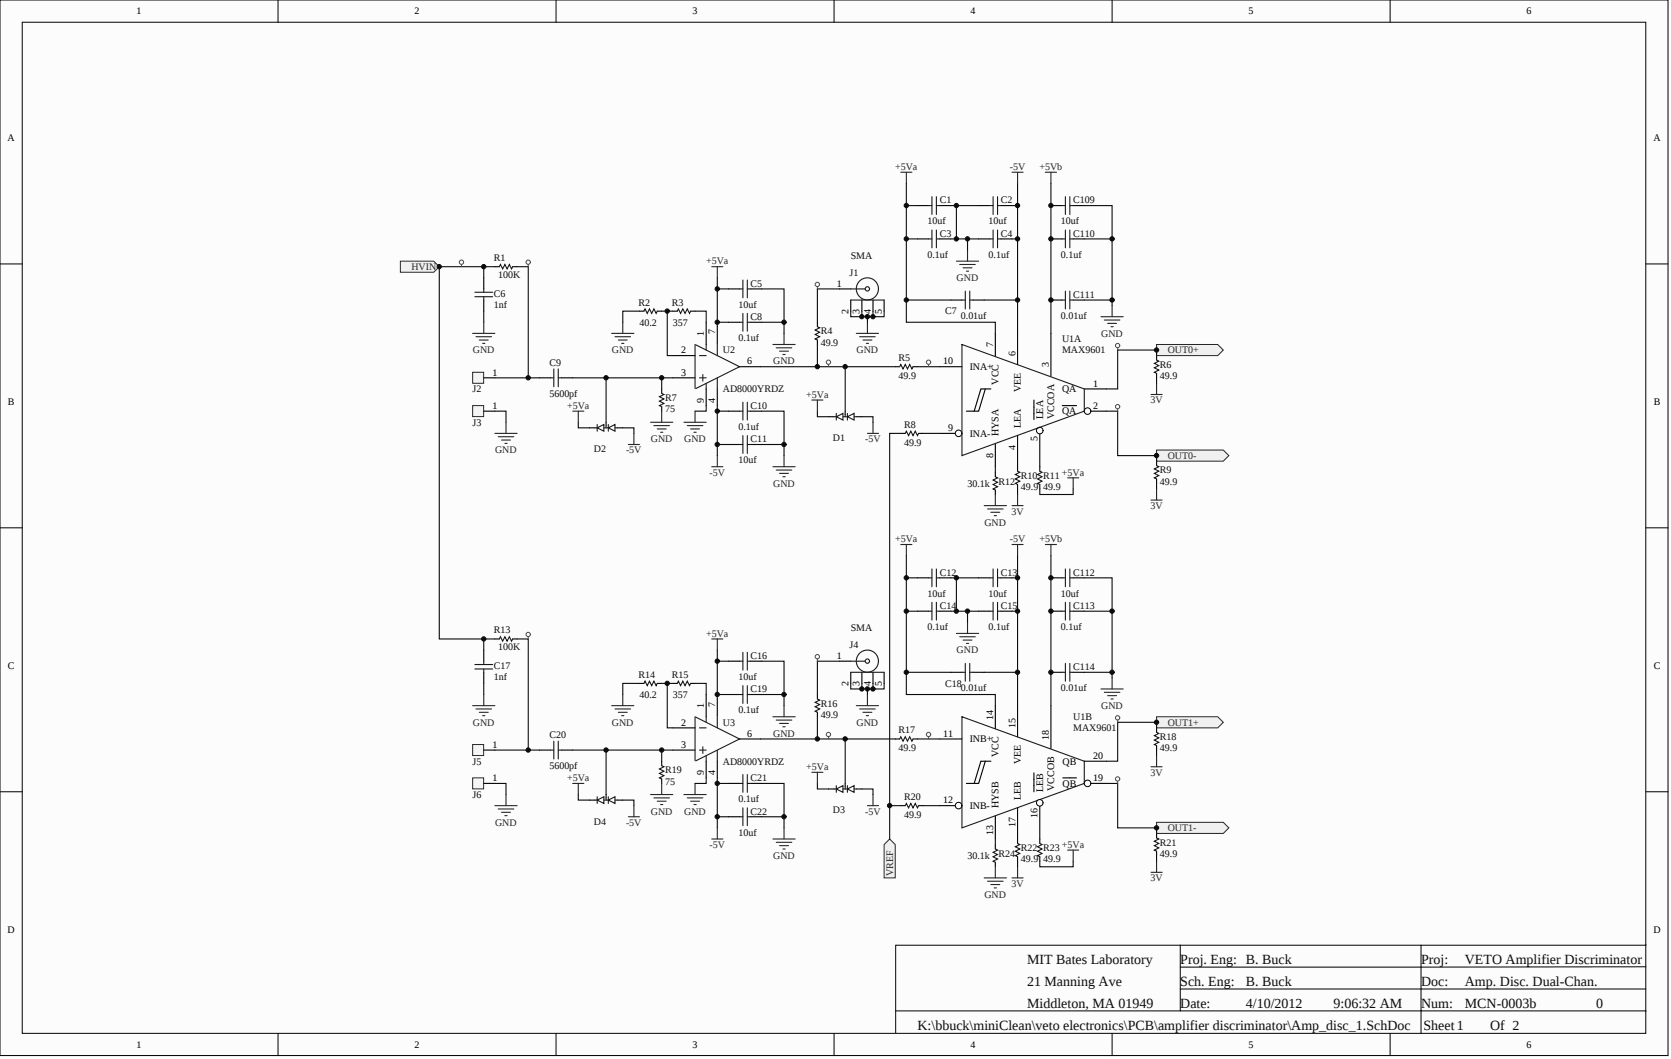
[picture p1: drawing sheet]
<svg xmlns="http://www.w3.org/2000/svg" width="636mm" height="403mm" viewBox="0 0 636 403" stroke-linecap="round" stroke-linejoin="round" font-family="sans-serif">
<g fill="#fcfcfc" stroke="#000" stroke-width=".38">
<path d="M0 0h634.6v401.6h-634.6z"/>
<path d="M8.5 8.5h617.6v384.6h-617.6z"/>
</g>
<g fill="none" stroke="#000" stroke-width=".38">
<path d="M105.8 0v8.5M211.5 0v8.5M317.3 0v8.5M423.1 0v8.5M528.8 0v8.5M0 100.4h8.5M626.2 100.4h8.4M0 200.8h8.5M626.2 200.8h8.4M0 301.2h8.5M626.2 301.2h8.4M449 359.6h-108.3v33.3"/>
<path d="M540.6 359.6h-91.6v25h91.6v8.6M626.2 359.3v.3h-85.6v25l85.6 .1M449 376.2h177.2M626.2 367.8l-177.2 .1M105.8 393.2v8.4M211.5 393.2v8.4M317.3 393.2v8.4M340.7 384.6h108.3M423.1 393.2v8.4M528.8 393.2v8.4"/>
</g>
<g fill="none" stroke="#000" stroke-width=".42">
<path d="M188.3 101.5h1.7M195 101.5h1.7M243.3 118.4h1.7M250 118.4h1.7M256 118.4h1.7M262.7 118.4h1.7M256 135.3h8.4M268.7 122.6v8.5M272.9 124.3v6.3M277.1 122.6h4.2M280.9 139.5h8.5M285.6 122.6h4.2"/>
<path d="M311 122.6v1.7M311 129.4v1.7M205.2 143.7h4.2M213.7 143.7h4.2M251.7 148v1.7M251.7 154.7v1.7M256 143.7h8.4M268.7 148v6.3M272.9 148v6.3"/>
</g>
<g fill="none" stroke="#1c1c1c" stroke-width=".42">
<path d="M190 101.5l.4-.9 .8 1.7 .9-1.7 .8 1.7 .9-1.7 .8 1.7 .4-.8M245 118.4l.4-.9 .8 1.7 .9-1.7 .8 1.7 .9-1.7 .8 1.7 .4-.8M257.7 118.4l.4-.9 .8 1.7 .9-1.7 .8 1.7 .9-1.7 .8 1.7 .4-.8M282.6 119.2v6.8M284.3 119.2v6.8M264.4 131.1v16.6M264.7 131.2l16.6 8.3-16.6 8.3M266.1 135.3h2.6M268.7 131.1v2.1M272.9 130.6v4.7M281.3 122.6h1.3M284.3 122.6h1.3"/>
<path d="M311 124.3l.8 .4-1.7 .9 1.7 .8-1.7 .8 1.7 .9-1.7 .8 .9 .5M209.4 143.7h1.3M210.7 140.4v6.7M212.4 143.7h1.3M212.4 140.4v6.7M251.7 149.7l.9 .4-1.7 .8 1.7 .9-1.7 .8 1.7 .9-1.7 .8 .8 .4M266.1 143.7h2.6M267.4 142.5v2.5M268.7 145.9v2.1M272.9 143.8v4.2"/>
</g>
<g fill="none" stroke="#262626" stroke-width=".42">
<path d="M270.8 101.5h4.2M272.9 101.5v4.2M232.7 126.8h8.5M234 128.1h5.9M235.2 129.4h3.4M236.5 130.6h.8M236.9 122.6v4.2M294 131.1h8.5M295.3 132.3h5.9M296.6 133.6h3.4M297.8 134.9h.9M298.3 126.8v4.3"/>
<path d="M325.8 126.8h8.4M327 128.1h6M328.3 129.4h3.4M329.6 130.6h.8M330 122.6v4.2M217.9 156.4h4.2M220 156.4v4.2M251.7 156.4v4.2M239 169.1h4.3M241.2 164.9v4.2M247.5 160.6h8.5M248.8 161.9h5.9"/>
<path d="M250 163.2h3.4M251.3 164.5h.9M270.8 177.6h4.2M272.9 173.3v4.3M294 177.6h8.5M295.3 178.8h5.9M298.3 173.3v4.3M296.6 180.1h3.4M297.8 181.4h.9"/>
</g>
<g fill="none" stroke="#0e0e0e" stroke-width=".42">
<path d="M196.7 101.5h4.3v42.2M264.4 118.4h4.3v4.2M272.9 105.7v18.6M272.9 109.9h4.2M289.8 109.9h8.5v16.9M323.7 118.4v2.1h12.6v-2.1M327.9 118.4v2.1M332.1 118.4v2.1M272.9 122.6h4.2M289.4 139.5h51.2M289.8 122.6h8.5M330 120.5v2.1"/>
<path d="M188.3 156.4h4.2v4.2M188.3 143.7h16.9M217.9 143.7h38.1M272.9 154.3v19M272.9 156.4h4.2M289.8 156.4h8.5v16.9M220 160.6v2.2h4.2M236.9 162.8h4.3v2.1M272.9 169.1h4.2M289.8 169.1h8.5"/>
</g>
<path d="M179.8 141.6h4.2v4.2h-4.2z" fill="#f5f5f5" stroke="#262626" stroke-width=".38"/>
<path d="M184 143.7h4.3" fill="none" stroke="#000" stroke-width=".42"/>
<path d="M179.8 154.3h4.2v4.2h-4.2z" fill="#f5f5f5" stroke="#262626" stroke-width=".38"/>
<path d="M357.5 139.5h8.5M184 156.4h4.3M277.1 156.4h4.2M285.6 156.4h4.2M357.5 164.9h8.5" fill="none" stroke="#000" stroke-width=".42"/>
<path d="M264.4 156.4v4.2M188.3 164.9h8.4M189.5 166.1h6M190.8 167.4h3.4M192.1 168.7h.8M192.5 160.6v4.3M260.2 160.6h8.5M261.5 161.9h5.9M262.7 163.2h3.4M264 164.5h.8" fill="none" stroke="#262626" stroke-width=".42"/>
<path d="M281.3 156.4h1.3M282.6 153v6.8M284.3 153v6.8M284.3 156.4h1.3" fill="none" stroke="#1c1c1c" stroke-width=".42"/>
<path d="M319.4 109.9h-8.4v12.7M311 131.1v8.4M230.6 143.7v16.9M251.7 143.7v4.3" fill="none" stroke="#0e0e0e" stroke-width=".42"/>
<circle cx="364.7" cy="164.9" r="1.25" fill="#fcfcfc" stroke="#000" stroke-width=".38"/>
<path d="M378.7 168.9v8.7M387.1 165.7v11.9M395.6 162.5v15.1" fill="none" stroke="#000" stroke-width=".42"/>
<circle cx="395.6" cy="163.8" r="1.25" fill="#fcfcfc" stroke="#000" stroke-width=".38"/>
<path d="M393.3 152.2v7.4M412.5 156.4h8.5" fill="none" stroke="#000" stroke-width=".42"/>
<circle cx="413.7" cy="156.4" r="1.25" fill="#fcfcfc" stroke="#000" stroke-width=".38"/>
<path d="M378.7 126.8v8.7M387.1 126.8v11.9M399.8 126.8v16.3M374.8 148l-2.5 8.4h-1.7M377 148h-3.8l-2.6 8.4h-2.9M404.1 154.3h5.4M412.5 148h8.5M357.5 281.1h8.5M357.5 306.5h8.5" fill="none" stroke="#000" stroke-width=".42"/>
<path d="M366 131.1l46.5 16.9v8.4l-46.5 16.9zM366 272.7l46.5 16.9v8.4l-46.5 16.9z" fill="none" stroke="#1c1c1c" stroke-width=".42"/>
<circle cx="364.7" cy="306.5" r="1.25" fill="#fcfcfc" stroke="#000" stroke-width=".38"/>
<path d="M378.7 310.5v8.7M387.1 307.3v11.9M395.6 304.2v15" fill="none" stroke="#000" stroke-width=".42"/>
<circle cx="395.6" cy="305.4" r="1.25" fill="#fcfcfc" stroke="#000" stroke-width=".38"/>
<path d="M393.3 294v7.2M412.5 298h8.5" fill="none" stroke="#000" stroke-width=".42"/>
<circle cx="413.7" cy="298" r="1.25" fill="#fcfcfc" stroke="#000" stroke-width=".38"/>
<g fill="none" stroke="#000" stroke-width=".42">
<path d="M349 78.2h4.3M357.5 78.2h4.2M372.3 78.2h4.2M380.8 78.2h4.2M349 90.9h4.3M357.5 90.9h4.2M372.3 90.9h4.2M380.8 90.9h4.2M184 105.7v4.2M184 114.1v4.3M277.1 109.9h4.2M285.6 109.9h4.2"/>
<path d="M319.4 109.9h4.3M323.7 114.1v4.3M327.9 114.1v4.3M332.1 114.1v4.3M336.3 114.1v4.3M361.7 114.1h4.3M370.2 114.1h4.2M340.6 139.5h1.7M347.3 139.5h1.7M440 135.3v1.7M315.2 158.5h2.1M321.5 156.4v1.3"/>
<path d="M325.8 158.5h2.1M440 142v1.7M224.2 162.8h2.1M230.6 160.6v1.3M234.8 162.8h2.1M277.1 169.1h4.2M285.6 169.1h4.2M342.7 164.9h1.7M349.5 164.9h1.7M378.7 179.7v1.7M387.1 177.6v1.6M395.6 177.6v1.6"/>
<path d="M440 175.4v1.7M378.7 186.4v1.7M387.1 184.3v1.7M395.6 184.3v1.7M440 182.2v1.7M188.3 243.1h1.7M195 243.1h1.7M243.3 260h1.7M250 260h1.7M256 260h1.7M262.7 260h1.7M256 276.9h8.4"/>
<path d="M268.7 264.2v8.5M272.9 265.9v6.4M277.1 264.2h4.2M285.6 264.2h4.2M311 264.2v1.7M311 271v1.7M378.7 268.4v8.7M387.1 268.4v11.9M399.8 268.4v16.3M205.2 285.4h4.2M213.7 285.4h4.2M251.7 289.6v1.7"/>
<path d="M251.7 296.3v1.7M256 285.4h8.4M268.7 289.6v6.3M272.9 289.6v6.3M280.9 281.1h8.5M374.8 289.6l-2.5 8.4h-1.7M377 289.6h-3.8l-2.6 8.4h-2.9M404.3 295.9h5.2M412.5 289.6h8.5"/>
</g>
<g fill="none" stroke="#262626" stroke-width=".42">
<path d="M342.7 65.5h4.2M344.8 65.5v4.3M385 65.5h4.2M387.1 65.5v4.3M397.7 65.5h4.2M399.8 65.5v4.3M363.8 99.3h8.5M368.1 95.1v4.2M365.1 100.6h5.9M366.4 101.9h3.4M367.7 103.2h.8M179.8 126.8h8.5"/>
<path d="M181.1 128.1h5.9M182.3 129.4h3.4M183.6 130.6h.9M184 122.6v4.2M308.8 152.2h4.3M311 152.2v4.2M437.9 150.1h4.2M440 145.9v4.2M330 164.9h4.2M332.1 160.6v4.3M374.4 192.4h8.5M375.7 193.6h5.9"/>
<path d="M377 194.9h3.3M378.2 196.2h.9M378.7 188.1v4.3M385 192.4h4.2M387.1 188.1v4.3M406.2 181.8h4.2M408.3 181.8v4.2M437.9 190.2h4.2M440 186v4.2M270.8 243.1h4.2M272.9 243.1v4.2M232.7 268.4h8.5"/>
<path d="M234 269.7h5.9M235.2 271h3.4M236.5 272.3h.8M236.9 264.2v4.2M294 272.7h8.5M295.3 273.9h5.9M296.6 275.2h3.4M297.8 276.5h.9M298.3 268.4v4.3M325.8 268.4h8.4M327 269.7h6M328.3 271h3.4"/>
<path d="M329.6 272.3h.8M330 264.2v4.2M217.9 298h4.2M220 298v4.3M251.7 298v4.3M239 310.7h4.3M241.2 306.5v4.2M247.5 302.3h8.5M248.8 303.5h5.9M250 304.8h3.4M251.3 306.1h.9M270.8 319.2h4.2"/>
<path d="M272.9 314.9v4.3M294 319.2h8.5M298.3 314.9v4.3M295.3 320.4h5.9M296.6 321.7h3.4M297.8 323h.9"/>
</g>
<g fill="none" stroke="#0e0e0e" stroke-width=".42">
<path d="M344.8 69.8v52.8h33.9v4.2M344.8 78.2h4.2M361.7 78.2h10.6M363.8 78.2v12.7M385 78.2h2.1M387.1 69.8v57M399.8 69.8v57M344.8 90.9h4.2M361.7 90.9h10.6M368.1 90.9v4.2M385 90.9h2.1M184 118.4v4.2"/>
<path d="M243.3 118.4h-6.4v4.2M251.7 118.4h4.3M253.8 118.4v16.9h2.2M344.8 114.1h16.9M374.4 114.1h12.7M321.5 139.5v16.9M349 139.5h8.5M268.7 154.3v2.1h-4.3M311 156.4v2.1h4.2M327.9 158.5h4.2v2.1M440 143.7v2.2M351.2 164.9h6.3"/>
<path d="M378.7 177.6v2.1M387.1 186v2.1M395.6 186v2.1h12.7v-2.1M440 183.9v2.1M196.7 243.1h4.3v42.3M264.4 260h4.3v4.2M272.9 247.3v18.6M272.9 251.5h4.2M289.8 251.5h8.5v16.9M323.7 260v2.1h12.6v-2.1M327.9 260v2.1M332.1 260v2.1"/>
<path d="M272.9 264.2h4.2M289.8 264.2h8.5M330 262.1v2.1M188.3 298h4.2v4.3M188.3 285.4h16.9M217.9 285.4h38.1M272.9 295.9v19M272.9 298h4.2M289.4 281.1h51.2M289.8 298h8.5v16.9M220 302.3v2.1h4.2M236.9 304.4h4.3v2.1"/>
<path d="M272.9 310.7h4.2M289.8 310.7h8.5"/>
</g>
<g fill="none" stroke="#1c1c1c" stroke-width=".42">
<path d="M353.3 78.2h1.2M354.5 74.8v6.8M356.2 74.8v6.8M356.2 78.2h1.3M376.5 78.2h1.3M377.8 74.8v6.8M379.5 74.8v6.8M379.5 78.2h1.3M353.3 90.9h1.2M354.5 87.5v6.8M356.2 87.5v6.8M356.2 90.9h1.3"/>
<path d="M376.5 90.9h1.3M377.8 87.5v6.8M379.5 90.9h1.3M379.5 87.5v6.8M180.7 111.2h6.7M180.7 112.9h6.7M184 109.9v1.3M184 112.9v1.2M281.3 109.9h1.3M282.6 106.5v6.8M284.3 109.9h1.3M284.3 106.5v6.8"/>
<path d="M323.7 114.1h12.6M323.7 109.9h5.5M366 114.1h1.2M367.2 110.8v6.7M368.9 110.8v6.7M368.9 114.1h1.3M342.3 139.5l.4-.8 .8 1.7 .9-1.7 .8 1.7 .9-1.7 .8 1.7 .4-.9M440 137l.8 .4-1.6 .8 1.6 .9-1.6 .8 1.6 .9-1.6 .8 .8 .4M317.3 158.5h.9M318.2 158.5l2.5-1.2v2.5zM318.2 157.3v2.5M320.7 158.5h1.7"/>
<path d="M321.5 157.7v.8M322.4 158.5l2.5-1.2v2.5zM322.4 157.3v2.5M324.9 158.5h.9M226.3 162.8h.9M227.2 162.8l2.5-1.3v2.5zM227.2 161.5v2.5M229.7 162.8h1.7M230.6 161.9v.9M231.4 162.8l2.6-1.3v2.5zM231.4 161.5v2.5M234 162.8h.8"/>
<path d="M281.3 169.1h1.3M282.6 165.7v6.8M284.3 165.7v6.8M284.3 169.1h1.3M344.4 164.9l.4-.9 .9 1.7 .8-1.7 .8 1.7 .9-1.7 .8 1.7 .5-.8M387.1 179.2l.9 .5-1.7 .8 1.7 .9-1.7 .8 1.7 .9-1.7 .8 .8 .4M395.6 179.2l.8 .5-1.7 .8 1.7 .9-1.7 .8 1.7 .9-1.7 .8 .9 .4M440 177.1l.8 .5-1.6 .8 1.6 .8-1.6 .9 1.6 .8-1.6 .9 .8 .4M378.7 181.4l.8 .4-1.7 .8 1.7 .9-1.7 .8 1.7 .9-1.7 .8 .9 .4M190 243.1l.4-.9 .8 1.7 .9-1.7 .8 1.7 .9-1.7 .8 1.7 .4-.8M245 260l.4-.9 .8 1.7 .9-1.7 .8 1.7 .9-1.7 .8 1.7 .4-.8M257.7 260l.4-.9 .8 1.7 .9-1.7 .8 1.7 .9-1.7 .8 1.7 .4-.8"/>
<path d="M264.4 272.7v16.6M264.7 272.8l16.6 8.3-16.6 8.4M266.1 276.9h2.6M268.7 272.7v2.1M272.9 272.3v4.6M281.3 264.2h1.3M282.6 260.8v6.8M284.3 260.8v6.8M284.3 264.2h1.3M311 265.9l.8 .4-1.7 .9 1.7 .8-1.7 .9 1.7 .8-1.7 .9 .9 .4M209.4 285.4h1.3M210.7 282v6.7"/>
<path d="M212.4 285.4h1.3M212.4 282v6.7M251.7 291.3l.9 .4-1.7 .8 1.7 .9-1.7 .8 1.7 .9-1.7 .8 .8 .4M266.1 285.4h2.6M267.4 284.1v2.5M268.7 287.5v2.1M272.9 285.4v4.2"/>
<circle cx="330" cy="109.9" r=".83"/>
<circle cx="330" cy="109.9" r="4.2"/>
</g>
<path d="M179.8 283.2h4.2v4.2h-4.2z" fill="#f5f5f5" stroke="#262626" stroke-width=".38"/>
<path d="M184 285.4h4.3" fill="none" stroke="#000" stroke-width=".42"/>
<path d="M179.8 295.9h4.2v4.2h-4.2z" fill="#f5f5f5" stroke="#262626" stroke-width=".38"/>
<g fill="none" stroke="#000" stroke-width=".42">
<path d="M349 219.8h4.3M357.5 219.8h4.2M372.3 219.8h4.2M380.8 219.8h4.2M349 232.5h4.3M357.5 232.5h4.2M372.3 232.5h4.2M380.8 232.5h4.2M184 247.3v4.2M184 255.8v4.2M277.1 251.5h4.2M285.6 251.5h4.2"/>
<path d="M319.4 251.5h4.3M323.7 255.8v4.2M327.9 255.8v4.2M332.1 255.8v4.2M336.3 255.8v4.2M361.7 255.8h4.3M370.2 255.8h4.2M440 276.9v1.7M184 298h4.3M277.1 298h4.2M285.6 298h4.2M321.5 298v1.3"/>
<path d="M340.6 281.1h1.7M347.3 281.1h1.7M440 283.7v1.7M224.2 304.4h2.1M230.6 302.3v1.2M234.8 304.4h2.1M277.1 310.7h4.2M285.6 310.7h4.2M315.2 300.2h2.1M325.8 300.2h2.1M342.7 306.5h1.7M349.5 306.5h1.7"/>
<path d="M387.1 319.2v1.7M395.6 319.2v1.7M440 317.1v1.7M378.7 321.3v1.7M378.7 328.1v1.6M387.1 325.9v1.7M395.6 325.9v1.7M440 323.8v1.7"/>
</g>
<g fill="none" stroke="#262626" stroke-width=".42">
<path d="M342.7 207.1h4.2M344.8 207.1v4.3M385 207.1h4.2M387.1 207.1v4.3M368.1 236.7v4.3M363.8 241h8.5M365.1 242.2h5.9M366.4 243.5h3.4M367.7 244.8h.8M179.8 268.4h8.5M181.1 269.7h5.9M182.3 271h3.4"/>
<path d="M183.6 272.3h.9M184 264.2v4.2M264.4 298v4.3M308.8 293.8h4.3M311 293.8v4.2M437.9 291.7h4.2M440 287.5v4.2M188.3 306.5h8.4M189.5 307.8h6M190.8 309h3.4M192.1 310.3h.8M192.5 302.3v4.2"/>
<path d="M260.2 302.3h8.5M261.5 303.5h5.9M262.7 304.8h3.4M264 306.1h.8M330 306.5h4.2M332.1 302.3v4.2M374.4 334h8.5M375.7 335.2h5.9M377 336.5h3.3M378.2 337.8h.9M378.7 329.7v4.3M385 334h4.2"/>
<path d="M387.1 329.7v4.3M406.2 323.4h4.2M408.3 323.4v4.2M437.9 331.9h4.2M440 327.6v4.3"/>
</g>
<g fill="none" stroke="#1c1c1c" stroke-width=".42">
<path d="M353.3 219.8h1.2M354.5 216.4v6.8M356.2 216.4v6.8M356.2 219.8h1.3M376.5 219.8h1.3M377.8 216.4v6.8M379.5 216.4v6.8M379.5 219.8h1.3M353.3 232.5h1.2M354.5 229.1v6.8M356.2 229.1v6.8M356.2 232.5h1.3"/>
<path d="M376.5 232.5h1.3M377.8 229.1v6.8M379.5 232.5h1.3M379.5 229.1v6.8M180.7 252.8h6.7M180.7 254.5h6.7M184 251.5v1.3M184 254.5v1.3M281.3 251.5h1.3M282.6 248.2v6.7M284.3 248.2v6.7M284.3 251.5h1.3"/>
<path d="M323.7 255.8h12.6M323.7 251.5h5.5M366 255.8h1.2M367.2 252.4v6.7M368.9 252.4v6.7M368.9 255.8h1.3M440 278.6l.8 .4-1.6 .9 1.6 .8-1.6 .9 1.6 .8-1.6 .8 .8 .5M281.3 298h1.3M282.6 294.7v6.7M284.3 294.7v6.7M284.3 298h1.3M318.2 298.9v2.5"/>
<path d="M321.5 299.3v.9M322.4 298.9v2.5M342.3 281.1l.4-.8 .8 1.7 .9-1.7 .8 1.7 .9-1.7 .8 1.7 .4-.9M226.3 304.4h.9M227.2 304.4l2.5-1.3v2.5zM227.2 303.1v2.5M229.7 304.4h1.7M230.6 303.5v.9M231.4 304.4l2.6-1.3v2.5zM231.4 303.1v2.5M234 304.4h.8M281.3 310.7h1.3"/>
<path d="M282.6 307.3v6.8M284.3 307.3v6.8M284.3 310.7h1.3M317.3 300.2h.9M318.2 300.2l2.5-1.3v2.5zM320.7 300.2h1.7M322.4 300.2l2.5-1.3v2.5zM324.9 300.2h.9M344.4 306.5l.4-.9 .9 1.7 .8-1.7 .8 1.7 .9-1.7 .8 1.7 .5-.8M440 318.8l.8 .4-1.6 .8 1.6 .9-1.6 .8 1.6 .9-1.6 .8 .8 .4M378.7 323l.8 .4-1.7 .8 1.7 .9-1.7 .8 1.7 .9-1.7 .8 .9 .5M387.1 320.9l.9 .4-1.7 .8 1.7 .9-1.7 .8 1.7 .9-1.7 .8 .8 .4"/>
<path d="M395.6 320.9l.8 .4-1.7 .8 1.7 .9-1.7 .8 1.7 .9-1.7 .8 .9 .4"/>
<circle cx="330" cy="251.5" r=".83"/>
<circle cx="330" cy="251.5" r="4.2"/>
</g>
<g fill="none" stroke="#0e0e0e" stroke-width=".42">
<path d="M344.8 211.4v52.8h33.9v4.2M344.8 219.8h4.2M361.7 219.8h10.6M363.8 219.8v12.7M385 219.8h2.1M387.1 211.4v57M344.8 232.5h4.2M361.7 232.5h10.6M368.1 232.5v4.2M385 232.5h2.1M184 260v4.2M243.3 260h-6.4v4.2"/>
<path d="M251.7 260h4.3M253.8 260v16.9h2.2M319.4 251.5h-8.4v12.7M344.8 255.8h16.9M374.4 255.8h12.7M311 272.7v8.4M230.6 285.4v16.9M251.7 285.4v4.2M268.7 295.9v2.1h-4.3M311 298v2.2h4.2M321.5 281.1v16.9M349 281.1h8.5"/>
<path d="M440 285.4v2.1M327.9 300.2h4.2v2.1M351.2 306.5h6.3M378.7 319.2v2.1M387.1 327.6v2.1M395.6 327.6v2.1h12.7v-2.1M440 325.5v2.1"/>
</g>
<g fill="#f0f0f0" stroke="#262626" stroke-width=".38">
<path d="M440 131.1h23.3l2.1 2.1-2.1 2.1h-23.3z" fill-rule="evenodd"/>
<path d="M440 171.2h25.4l2.1 2.1-2.1 2.1h-25.4z" fill-rule="evenodd"/>
<path d="M440 272.7h23.3l2.1 2.1-2.1 2.1h-23.3z" fill-rule="evenodd"/>
<path d="M440 312.8h25.4l2.1 2.1-2.1 2.2h-25.4z" fill-rule="evenodd"/>
<path d="M336.3 321.3l2.2-2.1 2.1 2.1v12.7h-4.3z" fill-rule="evenodd"/>
</g>
<path d="M338.5 306.5v12.7" fill="none" stroke="#0e0e0e" stroke-width=".42"/>
<path d="M152.3 99.3h12.7l2.1 2.2-2.1 2.1h-12.7z" fill-rule="evenodd" fill="#f0f0f0" stroke="#262626" stroke-width=".38"/>
<g fill="none" stroke="#0e0e0e" stroke-width=".42">
<path d="M412.5 78.2h10.6v38.1M412.5 90.9h10.6M184 101.5v4.2M188.3 101.5h-21.2v141.6h16.9M412.5 114.1h10.6M440 135.3v-2.1h-14.8v14.8h-4.2M421 156.4h4.2v16.9h14.8v2.1M342.7 164.9h-4.2v141.6h4.2M399.8 211.4v57M412.5 219.8h10.6v38.1M412.5 232.5h10.6M184 243.1v4.2"/>
<path d="M184 243.1h4.3M412.5 255.8h10.6M440 276.9v-2.1h-14.8v14.8h-4.2M421 298h4.2v16.9h14.8v2.2"/>
</g>
<path d="M399.8 78.2h4.2M408.3 78.2h4.2M399.8 90.9h4.2M408.3 90.9h4.2M399.8 114.1h4.2M408.3 114.1h4.2M399.8 219.8h4.2M408.3 219.8h4.2M399.8 232.5h4.2M408.3 232.5h4.2M399.8 255.8h4.2M408.3 255.8h4.2" fill="none" stroke="#000" stroke-width=".42"/>
<g fill="none" stroke="#1c1c1c" stroke-width=".42">
<path d="M404 78.2h1.3M405.3 74.8v6.8M407 74.8v6.8M407 78.2h1.3M404 90.9h1.3M405.3 87.5v6.8M407 87.5v6.8M407 90.9h1.3M404 114.1h1.3M405.3 110.8v6.7M407 110.8v6.7M407 114.1h1.3"/>
<path d="M404 219.8h1.3M405.3 216.4v6.8M407 216.4v6.8M407 219.8h1.3M404 232.5h1.3M405.3 229.1v6.8M407 229.1v6.8M407 232.5h1.3M404 255.8h1.3M405.3 252.4v6.7M407 252.4v6.7M407 255.8h1.3"/>
</g>
<path d="M423.1 116.3v4.2M418.8 120.5h8.5M420.1 121.8h5.9M421.4 123h3.4M422.7 124.3h.8M397.7 207.1h4.2M399.8 207.1v4.3M423.1 257.9v4.2M418.8 262.1h8.5M420.1 263.4h5.9M421.4 264.6h3.4M422.7 265.9h.8" fill="none" stroke="#262626" stroke-width=".42"/>
<g fill="none" stroke="#4c4c4c" stroke-width=".38">
<path d="M175.6 100.6v.9M201 100.6v.9M311 109.1v.8M315.2 138.7v.8M353.3 138.7v.8M425.2 132.3v.9M425.2 155.6v.8M201 242.2v.9M311 250.7v.8M425.2 273.9v.9M315.2 280.3v.8M353.3 280.3v.8"/>
<path d="M425.2 297.2v.8"/>
<circle cx="175.6" cy="99.7" r=".82"/>
<circle cx="200.9" cy="99.7" r=".82"/>
<circle cx="310.9" cy="108.2" r=".82"/>
<circle cx="315.2" cy="137.8" r=".82"/>
<circle cx="353.2" cy="137.8" r=".83"/>
<circle cx="425.2" cy="131.5" r=".82"/>
<circle cx="425.2" cy="154.7" r=".82"/>
<circle cx="200.9" cy="241.4" r=".82"/>
<circle cx="310.9" cy="249.8" r=".82"/>
<circle cx="315.2" cy="279.4" r=".82"/>
<circle cx="353.2" cy="279.4" r=".83"/>
<circle cx="425.2" cy="273.1" r=".82"/>
<circle cx="425.2" cy="296.3" r=".82"/>
</g>
<g fill="#0e0e0e" stroke="#0e0e0e" stroke-width=".38">
<circle cx="167.1" cy="101.4" r=".82"/>
<circle cx="184" cy="243.1" r=".83"/>
<circle cx="184" cy="101.4" r=".82"/>
<circle cx="200.9" cy="285.3" r=".82"/>
<circle cx="200.9" cy="143.7" r=".82"/>
<circle cx="230.6" cy="285.3" r=".82"/>
<circle cx="230.6" cy="143.7" r=".82"/>
<circle cx="251.7" cy="285.3" r=".82"/>
<circle cx="251.7" cy="143.7" r=".82"/>
<circle cx="253.8" cy="260" r=".82"/>
<circle cx="253.8" cy="118.3" r=".82"/>
<circle cx="272.9" cy="310.7" r=".82"/>
<circle cx="272.9" cy="298" r=".82"/>
<circle cx="272.9" cy="264.2" r=".82"/>
<circle cx="272.9" cy="251.5" r=".82"/>
<circle cx="272.9" cy="169.1" r=".82"/>
<circle cx="272.9" cy="156.4" r=".82"/>
<circle cx="272.9" cy="122.6" r=".82"/>
<circle cx="272.9" cy="109.9" r=".82"/>
<circle cx="298.2" cy="310.7" r=".82"/>
<circle cx="298.2" cy="264.2" r=".83"/>
<circle cx="298.2" cy="169.1" r=".83"/>
<circle cx="298.2" cy="122.6" r=".83"/>
<circle cx="310.9" cy="281.1" r=".82"/>
<circle cx="310.9" cy="139.5" r=".82"/>
<circle cx="321.5" cy="281.1" r=".82"/>
<circle cx="321.5" cy="139.5" r=".82"/>
<circle cx="327.9" cy="262.1" r=".82"/>
<circle cx="327.9" cy="120.5" r=".83"/>
<circle cx="330" cy="262.1" r=".82"/>
<circle cx="330" cy="120.5" r=".82"/>
<circle cx="332.1" cy="262.1" r=".82"/>
<circle cx="332.1" cy="120.5" r=".82"/>
<circle cx="338.4" cy="306.5" r=".82"/>
<circle cx="344.8" cy="255.7" r=".82"/>
<circle cx="344.8" cy="232.5" r=".82"/>
<circle cx="344.8" cy="219.8" r=".82"/>
<circle cx="344.8" cy="114.1" r=".82"/>
<circle cx="344.8" cy="90.9" r=".82"/>
<circle cx="344.8" cy="78.2" r=".82"/>
<circle cx="363.8" cy="232.5" r=".82"/>
<circle cx="363.8" cy="219.8" r=".82"/>
<circle cx="363.8" cy="90.9" r=".82"/>
<circle cx="363.8" cy="78.2" r=".82"/>
<circle cx="368.1" cy="232.5" r=".82"/>
<circle cx="368.1" cy="90.9" r=".82"/>
<circle cx="387.1" cy="255.7" r=".83"/>
<circle cx="387.1" cy="232.5" r=".83"/>
<circle cx="387.1" cy="219.8" r=".83"/>
<circle cx="387.1" cy="114.1" r=".82"/>
<circle cx="387.1" cy="90.9" r=".83"/>
<circle cx="387.1" cy="78.2" r=".83"/>
<circle cx="399.8" cy="255.7" r=".82"/>
<circle cx="399.8" cy="232.5" r=".82"/>
<circle cx="399.8" cy="219.8" r=".82"/>
<circle cx="399.8" cy="114.1" r=".82"/>
<circle cx="399.8" cy="90.9" r=".82"/>
<circle cx="399.8" cy="78.2" r=".82"/>
<circle cx="423.1" cy="255.7" r=".82"/>
<circle cx="423.1" cy="232.5" r=".82"/>
<circle cx="423.1" cy="114.1" r=".82"/>
<circle cx="423.1" cy="90.9" r=".82"/>
<circle cx="440" cy="314.9" r=".83"/>
<circle cx="440" cy="274.8" r=".82"/>
<circle cx="440" cy="173.3" r=".83"/>
<circle cx="440" cy="133.1" r=".82"/>
</g>
<g font-size="5.3" fill="#0e0e0e">
<text x="390.7" y="366.8">MIT Bates Laboratory</text>
<text x="449" y="366.8">Proj. Eng: B. Buck</text>
<text x="540.6" y="366.8">Proj:</text>
<text x="557.3" y="366.8">VETO Amplifier Discriminator</text>
<text x="390.7" y="375.1">21 Manning Ave</text>
<text x="449" y="375.1">Sch. Eng:</text>
<text x="474" y="375.1">B. Buck</text>
<text x="540.6" y="375.1">Doc:</text>
<text x="557.3" y="375.1">Amp. Disc. Dual-Chan.</text>
<text x="390.7" y="383.4">Middleton, MA 01949</text>
<text x="449" y="383.4">Date:</text>
<text x="474" y="383.4">4/10/2012</text>
<text x="507.3" y="383.4">9:06:32 AM</text>
<text x="540.6" y="383.4">Num:</text>
<text x="557.3" y="383.4">MCN-0003b</text>
<text x="607.2" y="383.4">0</text>
<text x="349" y="391.7">K:\bbuck\miniClean\veto electronics\PCB\amplifier discriminator\Amp_disc_1.SchDoc</text>
<text x="541.5" y="392">Sheet1</text>
<text x="566.9" y="392">Of 2</text>
</g>
<g font-size="3.8">
<text x="51.9" y="5.5">1</text>
<text x="157.7" y="5.5">2</text>
<text x="263.5" y="5.5">3</text>
<text x="369.2" y="5.5">4</text>
<text x="475" y="5.5">5</text>
<text x="580.8" y="5.5">6</text>
<text x="2.8" y="53.6">A</text>
<text x="629" y="53.6">A</text>
<text x="318.4" y="109.1">1</text>
<text x="322.8" y="119.4" transform="rotate(-90 322.8 119.4)">2</text>
<text x="327" y="119.4" transform="rotate(-90 327 119.4)">3</text>
<text x="331.3" y="119.4" transform="rotate(-90 331.3 119.4)">4</text>
<text x="335.5" y="119.4" transform="rotate(-90 335.5 119.4)">5</text>
<text x="267.8" y="127.7" transform="rotate(-90 267.8 127.7)">1</text>
<text x="272" y="127.2" transform="rotate(-90 272 127.2)">7</text>
<text x="259.1" y="134.4">2</text>
<text x="377.8" y="132.1" transform="rotate(-90 377.8 132.1)">7</text>
<text x="386.3" y="135.3" transform="rotate(-90 386.3 135.3)">6</text>
<text x="187.4" y="142.9">1</text>
<text x="259.1" y="142.9">3</text>
<text x="284.3" y="138.7">6</text>
<text x="358.8" y="138.7">10</text>
<text x="368.9" y="140.8">INA+</text>
<text x="399" y="139.7" transform="rotate(-90 399 139.7)">3</text>
<text x="379.9" y="146.3" transform="rotate(-90 379.9 146.3)">VCC</text>
<text x="388.4" y="149.1" transform="rotate(-90 388.4 149.1)">VEE</text>
<text x="404" y="149.2">QA</text>
<text x="415.9" y="147.1">1</text>
<text x="3" y="154">B</text>
<text x="187.4" y="155.6">1</text>
<text x="267.8" y="153.2" transform="rotate(-90 267.8 153.2)">9</text>
<text x="272" y="153.2" transform="rotate(-90 272 153.2)">4</text>
<text x="415.9" y="155.6">2</text>
<text x="629.1" y="154">B</text>
<text x="396.8" y="159.6" transform="rotate(-90 396.8 159.6)">LEA</text>
<text x="401.1" y="159.4" transform="rotate(-90 401.1 159.4)">VCCOA</text>
<text x="404" y="157.7">QA</text>
<text x="360.7" y="164">9</text>
<text x="368.9" y="166.1">INA-</text>
<text x="379.9" y="165.9" transform="rotate(-90 379.9 165.9)">HYSA</text>
<text x="388.4" y="162.8" transform="rotate(-90 388.4 162.8)">LEA</text>
<text x="394.7" y="167.8" transform="rotate(-90 394.7 167.8)">5</text>
<text x="386.3" y="171" transform="rotate(-90 386.3 171)">4</text>
<text x="377.8" y="174.2" transform="rotate(-90 377.8 174.2)">8</text>
<text x="318.4" y="250.7">1</text>
<text x="3" y="254.4">C</text>
<text x="629.1" y="254.4">C</text>
<text x="322.8" y="261" transform="rotate(-90 322.8 261)">2</text>
<text x="327" y="261" transform="rotate(-90 327 261)">3</text>
<text x="331.3" y="261" transform="rotate(-90 331.3 261)">4</text>
<text x="335.5" y="261" transform="rotate(-90 335.5 261)">5</text>
<text x="267.8" y="269.3" transform="rotate(-90 267.8 269.3)">1</text>
<text x="272" y="268.9" transform="rotate(-90 272 268.9)">7</text>
<text x="377.8" y="273.7" transform="rotate(-90 377.8 273.7)">14</text>
<text x="259.1" y="276.1">2</text>
<text x="284.3" y="280.3">6</text>
<text x="358.8" y="280.3">11</text>
<text x="386.3" y="276.9" transform="rotate(-90 386.3 276.9)">15</text>
<text x="399" y="281.3" transform="rotate(-90 399 281.3)">18</text>
<text x="187.4" y="284.5">1</text>
<text x="259.1" y="284.5">3</text>
<text x="368.9" y="282.4">INB+</text>
<text x="379.9" y="287.9" transform="rotate(-90 379.9 287.9)">VCC</text>
<text x="388.4" y="290.7" transform="rotate(-90 388.4 290.7)">VEE</text>
<text x="404.3" y="290.9">QB</text>
<text x="415.9" y="288.7">20</text>
<text x="187.4" y="297.2">1</text>
<text x="267.8" y="294.9" transform="rotate(-90 267.8 294.9)">9</text>
<text x="272" y="294.9" transform="rotate(-90 272 294.9)">4</text>
<text x="404.3" y="299.3">QB</text>
<text x="415.9" y="297.2">19</text>
<text x="358.8" y="305.6">12</text>
<text x="388.4" y="304.4" transform="rotate(-90 388.4 304.4)">LEB</text>
<text x="396.8" y="301.2" transform="rotate(-90 396.8 301.2)">LEB</text>
<text x="401.1" y="300.8" transform="rotate(-90 401.1 300.8)">VCCOB</text>
<text x="368.9" y="307.8">INB-</text>
<text x="379.9" y="307.5" transform="rotate(-90 379.9 307.5)">HYSB</text>
<text x="394.7" y="311.4" transform="rotate(-90 394.7 311.4)">16</text>
<text x="377.8" y="317.7" transform="rotate(-90 377.8 317.7)">13</text>
<text x="386.3" y="314.5" transform="rotate(-90 386.3 314.5)">17</text>
<text x="2.8" y="354.8">D</text>
<text x="629" y="354.8">D</text>
<text x="51.9" y="398.7">1</text>
<text x="157.7" y="398.7">2</text>
<text x="263.5" y="398.7">3</text>
<text x="369.2" y="398.7">4</text>
<text x="475" y="398.7">5</text>
<text x="580.8" y="398.7">6</text>
</g>
<g font-size="3.8" fill="#262626">
<text x="340.5" y="64.7">+5Va</text>
<text x="384.2" y="64.7">-5V</text>
<text x="395.5" y="64.7">+5Vb</text>
<text x="268.6" y="100.6">+5Va</text>
<text x="156.5" y="102.7">HVIN</text>
<text x="363.9" y="107">GND</text>
<text x="418.9" y="128.1">GND</text>
<text x="179.9" y="134.4">GND</text>
<text x="232.8" y="134.4">GND</text>
<text x="325.9" y="134.4">GND</text>
<text x="444.2" y="134.4">OUT0+</text>
<text x="294.1" y="138.7">GND</text>
<text x="215.7" y="155.6">+5Va</text>
<text x="306.7" y="151.3">+5Va</text>
<text x="437.7" y="153.5">3V</text>
<text x="188.4" y="172.5">GND</text>
<text x="238.2" y="172.5">-5V</text>
<text x="247.6" y="168.3">GND</text>
<text x="260.3" y="168.3">GND</text>
<text x="329.2" y="168.3">-5V</text>
<text x="444.2" y="174.6">OUT0-</text>
<text x="269.9" y="180.9">-5V</text>
<text x="294.1" y="185.2">GND</text>
<text x="404" y="180.9">+5Va</text>
<text x="384.8" y="195.7">3V</text>
<text x="437.7" y="193.6">3V</text>
<text x="374.5" y="200">GND</text>
<text x="340.5" y="206.3">+5Va</text>
<text x="384.2" y="206.3">-5V</text>
<text x="395.5" y="206.3">+5Vb</text>
<text x="268.6" y="242.2">+5Va</text>
<text x="363.9" y="248.6">GND</text>
<text x="418.9" y="269.7">GND</text>
<text x="179.9" y="276.1">GND</text>
<text x="232.8" y="276.1">GND</text>
<text x="294.1" y="280.3">GND</text>
<text x="325.9" y="276.1">GND</text>
<text x="444.2" y="276.1">OUT1+</text>
<text x="306.7" y="293">+5Va</text>
<text x="215.7" y="297.2">+5Va</text>
<text x="437.7" y="295.1">3V</text>
<text x="247.6" y="309.9">GND</text>
<text x="260.3" y="309.9">GND</text>
<text x="329.2" y="309.9">-5V</text>
<text x="188.4" y="314.1">GND</text>
<text x="238.2" y="314.1">-5V</text>
<text x="444.2" y="316.2">OUT1-</text>
<text x="269.9" y="322.6">-5V</text>
<text x="404" y="322.6">+5Va</text>
<text x="294.1" y="326.8">GND</text>
<text x="339.7" y="333.2" transform="rotate(-90 339.7 333.2)">VREF</text>
<text x="437.7" y="335.2">3V</text>
<text x="374.5" y="341.6">GND</text>
<text x="384.8" y="337.4">3V</text>
</g>
<g font-size="3.8" fill="#0e0e0e">
<text x="357.5" y="77.4">C1</text>
<text x="380.8" y="77.4">C2</text>
<text x="408.3" y="77.4">C109</text>
<text x="352.8" y="85.4">10uf</text>
<text x="376.1" y="85.4">10uf</text>
<text x="403.6" y="85.4">10uf</text>
<text x="357.5" y="90">C3</text>
<text x="380.8" y="90">C4</text>
<text x="408.3" y="90">C110</text>
<text x="187.8" y="99.3">R1</text>
<text x="323.7" y="98.5">SMA</text>
<text x="352.8" y="98.1">0.1uf</text>
<text x="376.1" y="98.1">0.1uf</text>
<text x="403.6" y="98.1">0.1uf</text>
<text x="189.5" y="105.7">100K</text>
<text x="323.2" y="104.8">J1</text>
<text x="187.8" y="112.9">C6</text>
<text x="285.6" y="109.1">C5</text>
<text x="408.3" y="113.3">C111</text>
<text x="187.8" y="117.1">1nf</text>
<text x="242.8" y="116.3">R2</text>
<text x="255.5" y="116.3">R3</text>
<text x="280.9" y="117.1">10uf</text>
<text x="359.6" y="119.6">C7</text>
<text x="243.3" y="123.9">40.2</text>
<text x="256" y="123.9">357</text>
<text x="285.6" y="121.8">C8</text>
<text x="365.5" y="121.3">0.01uf</text>
<text x="403.6" y="121.3">0.01uf</text>
<text x="280.9" y="129.8">0.1uf</text>
<text x="312.2" y="131.5">49.9</text>
<text x="312.2" y="127.2">R4</text>
<text x="404" y="130.2">U1A</text>
<text x="275" y="134.4">U2</text>
<text x="341.8" y="137.4">R5</text>
<text x="404" y="134.4">MAX9601</text>
<text x="209" y="139.1">C9</text>
<text x="441.3" y="139.9">R6</text>
<text x="179.8" y="149.2">J2</text>
<text x="275" y="149.2">AD8000YRDZ</text>
<text x="341.8" y="144.2">49.9</text>
<text x="441.3" y="144.2">49.9</text>
<text x="209" y="150.9">5600pf</text>
<text x="253" y="152.6">R7</text>
<text x="285.6" y="155.6">C10</text>
<text x="179.8" y="161.9">J3</text>
<text x="253" y="156.8">75</text>
<text x="280.9" y="163.6">0.1uf</text>
<text x="316.9" y="167.8">D1</text>
<text x="344" y="162.8">R8</text>
<text x="225.9" y="172.1">D2</text>
<text x="285.6" y="168.3">C11</text>
<text x="344" y="169.5">49.9</text>
<text x="280.9" y="176.3">10uf</text>
<text x="368.1" y="185.2">30.1k</text>
<text x="379.9" y="184.3">R12</text>
<text x="388.4" y="182.2">R10 R11</text>
<text x="441.3" y="184.3">49.9</text>
<text x="441.3" y="180.1">R9</text>
<text x="388.4" y="186.4">49.9</text>
<text x="396.8" y="186.4">49.9</text>
<text x="357.5" y="219">C12</text>
<text x="380.8" y="219">C13</text>
<text x="408.3" y="219">C112</text>
<text x="352.8" y="227">10uf</text>
<text x="376.1" y="227">10uf</text>
<text x="403.6" y="227">10uf</text>
<text x="357.5" y="231.7">C14</text>
<text x="380.8" y="231.7">C15</text>
<text x="408.3" y="231.7">C113</text>
<text x="352.8" y="239.7">0.1uf</text>
<text x="376.1" y="239.7">0.1uf</text>
<text x="403.6" y="239.7">0.1uf</text>
<text x="187.8" y="241">R13</text>
<text x="323.7" y="240.1">SMA</text>
<text x="189.5" y="247.3">100K</text>
<text x="285.6" y="250.7">C16</text>
<text x="323.2" y="246.5">J4</text>
<text x="187.8" y="254.5">C17</text>
<text x="242.8" y="257.9">R14</text>
<text x="255.5" y="257.9">R15</text>
<text x="408.3" y="254.9">C114</text>
<text x="187.8" y="258.7">1nf</text>
<text x="280.9" y="258.7">10uf</text>
<text x="285.6" y="263.4">C19</text>
<text x="359.6" y="261.3">C18</text>
<text x="365.5" y="263">0.01uf</text>
<text x="403.6" y="263">0.01uf</text>
<text x="243.3" y="265.5">40.2</text>
<text x="256" y="265.5">357</text>
<text x="312.2" y="268.9">R16</text>
<text x="280.9" y="271.4">0.1uf</text>
<text x="312.2" y="273.1">49.9</text>
<text x="408.3" y="273.9">U1B</text>
<text x="209" y="280.7">C20</text>
<text x="275" y="276.1">U3</text>
<text x="341.8" y="279">R17</text>
<text x="408.3" y="278.2">MAX9601</text>
<text x="441.3" y="281.6">R18</text>
<text x="341.8" y="285.8">49.9</text>
<text x="441.3" y="285.8">49.9</text>
<text x="179.8" y="290.9">J5</text>
<text x="209" y="292.5">5600pf</text>
<text x="275" y="290.9">AD8000YRDZ</text>
<text x="253" y="298.5">75</text>
<text x="253" y="294.2">R19</text>
<text x="285.6" y="297.2">C21</text>
<text x="179.8" y="303.5">J6</text>
<text x="280.9" y="305.2">0.1uf</text>
<text x="344" y="304.4">R20</text>
<text x="285.6" y="309.9">C22</text>
<text x="316.9" y="309.5">D3</text>
<text x="344" y="311.1">49.9</text>
<text x="225.9" y="313.7">D4</text>
<text x="280.9" y="317.9">10uf</text>
<text x="388.4" y="323.8">R22 R23</text>
<text x="441.3" y="321.7">R21</text>
<text x="368.1" y="326.8">30.1k</text>
<text x="379.9" y="325.9">R24</text>
<text x="388.4" y="328.1">49.9</text>
<text x="396.8" y="328.1">49.9</text>
<text x="441.3" y="325.9">49.9</text>
</g>
</svg>
